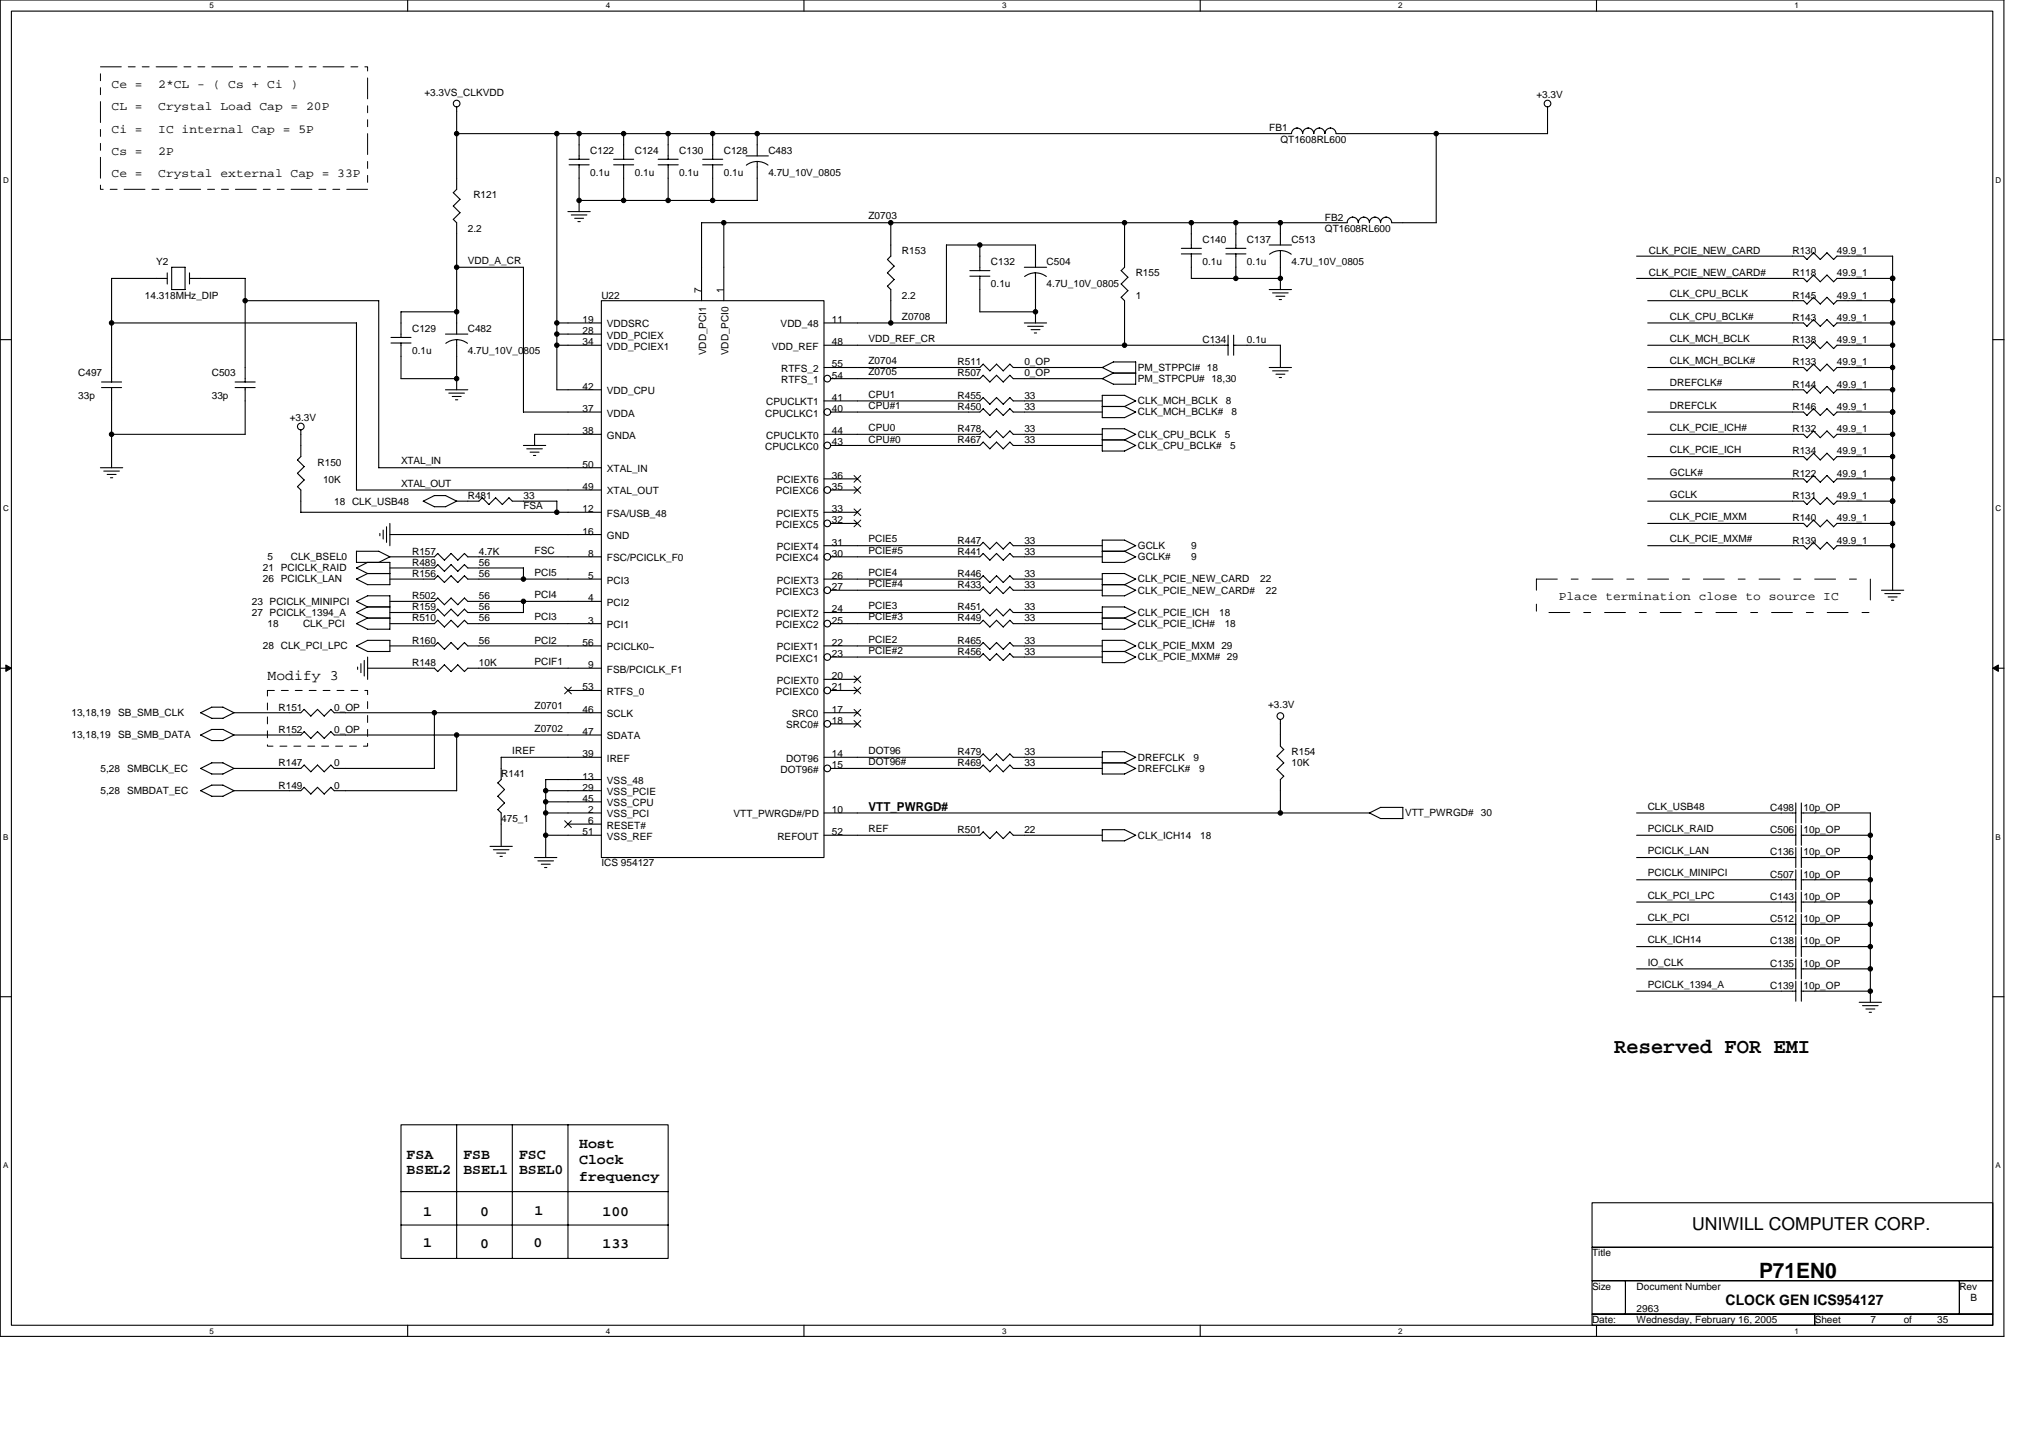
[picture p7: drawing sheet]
<svg xmlns="http://www.w3.org/2000/svg" width="297mm" height="210mm" viewBox="0 0 297 210" stroke-linecap="round" stroke-linejoin="round" font-family="sans-serif">
<path d="M0 0h292.6v195.1h-292.6zM1.7 1.6h289.3v191.8h-289.3z" fill="none" stroke="#000" stroke-width=".16"/>
<g fill="#fff">
<path d="M30.6 .2h.6v1.3h-.6z"/>
<path d="M30.6 193.6h.6v1.3h-.6z"/>
</g>
<path d="M59.5 0v1.6M59.5 193.4v1.7" fill="none" stroke="#000" stroke-width=".16"/>
<g fill="#fff">
<path d="M88.5 .2h.6v1.3h-.6z"/>
<path d="M88.5 193.6h.6v1.3h-.6z"/>
</g>
<path d="M117.4 0v1.6M117.4 193.4v1.7" fill="none" stroke="#000" stroke-width=".16"/>
<g fill="#fff">
<path d="M146.3 .2h.7v1.3h-.7z"/>
<path d="M146.3 193.6h.7v1.3h-.7z"/>
</g>
<path d="M175.3 0v1.6M175.3 193.4v1.7" fill="none" stroke="#000" stroke-width=".16"/>
<g fill="#fff">
<path d="M204.2 .2h.7v1.3h-.7z"/>
<path d="M204.2 193.6h.7v1.3h-.7z"/>
</g>
<path d="M233.1 0v1.6M233.1 193.4v1.7" fill="none" stroke="#000" stroke-width=".16"/>
<g fill="#fff">
<path d="M262.1 .2h.6v1.3h-.6z"/>
<path d="M262.1 193.6h.6v1.3h-.6z"/>
<path d="M.4 25.6h.9v1.3h-.9z"/>
<path d="M291.4 25.6h.9v1.3h-.9z"/>
<path d="M.4 73.6h.9v1.3h-.9z"/>
<path d="M291.4 73.6h.9v1.3h-.9z"/>
</g>
<path d="M0 49.6h1.7M291 49.6h1.6" fill="none" stroke="#000" stroke-width=".16"/>
<g fill="#fff">
<path d="M.4 121.5h.8v1.3h-.8z"/>
<path d="M291.4 121.5h.8v1.3h-.8z"/>
</g>
<path d="M0 97.5h1.7M291 97.5h1.6" fill="none" stroke="#000" stroke-width=".16"/>
<path d="M.9 97.1l.8 .4-.8 .5zM291 97.5l.8-.4v.9z" fill="#000" stroke="#000" stroke-width=".15"/>
<g fill="#fff">
<path d="M.4 169.5h.8v1.3h-.8z"/>
<path d="M291.4 169.5h.8v1.3h-.8z"/>
</g>
<g fill="none" stroke="#000" stroke-width=".16">
<path d="M66.7 15.6v12l-.5 .5 1 1-1 1 1 1M81.3 19.5v37.4M84.6 19.5v3.8M91.1 19.5v3.8M97.6 19.5v3.8M104.1 19.5v3.8M110.6 19.5v3.3M209.7 19.5v13h-6.5M226 15.6v3.9h-30.9a.82 .82 0 0 0-.8-.8 .81 .81 0 0 0-.8 .8 .82 .82 0 0 0-.8-.8 .81 .81 0 0 0-.8 .8 .82 .82 0 0 0-.9-.8 .81 .81 0 0 0-.8 .8 .82 .82 0 0 0-.8-.8 .81 .81 0 0 0-.8 .8h-121.9M24.4 39.8v1.7M27 39v3.3h-1.9v-3.3h1.9M27.7 39.8v1.7"/>
<path d="M66.7 39h9.7v21.2M67.2 31l-1 1 .5 .5v16.3M82.9 30.9h3.3M83.1 23.2h2.9M83.1 24.1h2.9M83.4 31.4h2.3M83.9 31.9h1.3M84.4 32.3h.3M84.6 24.1v6.8M84.6 29.3h26M89.6 23.2h2.9M89.6 24.1h2.9"/>
<path d="M91.1 24.1v5.2M96.1 23.2h2.9M96.1 24.1h2.9M97.6 24.1v5.2M102.6 23.2h2.9M102.6 24.1h2.9M104.1 24.1v5.2M105.7 32.5v11.4M108.9 22.8h3.3M110.6 23.6v5.7M112.2 24.1a2.6 2.6 0 0 0-1.7-.5h.1a2.59 2.59 0 0 0-1.6 .5M130.1 32.5v4.9l-.5 .5 1 .9-1 1 1 1"/>
<path d="M141.6 39.5h3M143.1 35.8v3.7M149.6 39h3.2M151.2 39.8a2.59 2.59 0 0 0-1.6 .6M151.2 39.8a2.59 2.59 0 0 1 1.6 .6M151.2 35.8v3.2M151.2 39.8v7.3M151.2 35.8h-13v11.3h-17.9M164.2 32.5v6.5M164.2 39l-.5 .5 1 1M172.5 36.3h2.9M172.5 37.1h2.9"/>
<path d="M174 32.5v3.8M174 37.1v3.5h13M179 36.3h2.9M179 37.1h2.9M180.5 32.5v3.8M180.5 37.1v3.5M185.4 35.8h3.2M187 32.5v3.3M187 36.6v5.7M188.6 37.1a2.6 2.6 0 0 0-1.7-.5h.1a2.59 2.59 0 0 0-1.6 .5M196.7 32.5a.81 .81 0 0 1 .8-.8 .81 .81 0 0 1 .9 .8 .81 .81 0 0 1 .8-.8 .81 .81 0 0 1 .8 .8 .81 .81 0 0 1 .8-.8 .81 .81 0 0 1 .8 .8 .81 .81 0 0 1 .8-.8 .81 .81 0 0 1 .8 .8M196.7 32.5h-94.2v11.4"/>
<path d="M239 37.4h24.4l.5 .5M263.9 37.9l1-1 .9 1M265.8 37.9l1-1 1 1M276.4 37.4v48.8M276.4 37.4h-8.1l-.5 .5M14.8 55.8h3M14.8 56.6h3M16.3 47.1h35.8v24.4h35.7M16.3 56.6v11.7M24.4 40.6h-8.1v15.2M27.7 40.6h8.1v15.2M34.3 55.8h3"/>
<path d="M34.3 56.6h3M35.8 43.9h19.5v24.4h32.5M35.8 56.6v6.8h-19.5M57.1 49.3h2.9M57.1 50.1h2.9M58.6 50.1v5.2h8.1M65.1 56.9h3.2M65.1 48.8h3.2M65.5 57.4h2.3M66 57.9h1.3M66.5 58.4h.4M66.7 49.6v7.3"/>
<path d="M66.7 45.5h-8.1v3.8M68.3 50.1a2.6 2.6 0 0 0-1.6-.5 2.59 2.59 0 0 0-1.6 .5M81.3 56.9h6.5M81.3 47.1h6.5M81.3 48.8h6.5M81.3 50.4h6.5M87.8 43.9h32.5v81.3h-32.5zM120.3 53.6h22.8l.5-.5 1 1M120.3 50.4h59.1M121.3 55.3h21.8l.5-.5 1 1M130.6 40.8l-1 1 .5 .5v4.8M141.6 40.3h3"/>
<path d="M143.1 40.3v5.2h8.1M143.6 58l1 1M143.6 58l-.5 .5h-22.8M145.5 58l-.9 1M147.5 58l.5 .5h13M147.5 58l-1 1-1-1M148 53.6h13M148 53.7l-.5-.6-1 1-1-1-.9 1M149.6 47.1h3.2M150.1 47.6h2.3M150.6 48.1h1.3M151 48.6h.4"/>
<path d="M161 59.3h3.2M161 53.6l1.6 .9M161 55.3l1.6 .8M161 57.7h3.2l1.7 .8-1.7 .8M161 57.7v3.3h3.2l1.7-.9M161 53.6l1.6-.8h3.3v3.3h-3.3M161 55.3h-13l-.5-.5-1 1-1-1-.9 1M162.6 54.5h3.3M162.6 54.5l-1.6 .8M164.2 59.3l1.7 .9M164.7 40.5l-1 .9 1 1-1 1 .5 .5v6.5M179.3 48.9v3"/>
<path d="M180.2 50.4h6.8v3.3M180.2 48.9v3M185.4 53.6h3.2M185.4 42.3h3.2M185.8 54.1h2.3M185.8 42.8h2.3M186.3 54.6h1.3M186.3 43.2h1.3M186.8 55.1h.3M186.8 43.7h.3M239 40.6h24.4l.5 .5 1-1 .9 1 1-1 1 1M240.6 56.9h22.8l.5 .5 1-1 .9 1 1-1 1 1"/>
<path d="M240.6 53.6h22.8l.5 .5 1-1 .9 1 1-1 1 1M240.6 47.1h22.8l.5 .5 1-1 .9 1 1-1 1 1M240.6 43.9h22.8l.5 .5 1-1 .9 1 1-1 1 1M240.6 50.4h22.8l.5 .5 1-1 .9 1 1-1 1 1M276.4 56.9h-8.1l-.5 .5M276.4 53.6h-8.1l-.5 .5M276.4 47.1h-8.1l-.5 .5M276.4 43.9h-8.1l-.5 .5M276.4 50.4h-8.1l-.5 .5M276.4 40.6h-8.1l-.5 .5M14.7 68.3h3.2M15.2 68.8h2.2"/>
<path d="M15.6 69.3h1.3M16.1 69.7h.4M43.9 62.8v3.8M43.9 66.6l-.5 .5 1 1M44.4 68.1l-1 1 1 1-1 .9 .5 .5v3.3h43.9M55.5 77.9v.3M56 77.4v1.3M56.4 76.9v2.3M56.9 76.4v3.3M56.9 78h30.9M63.4 72.3h1.7l1.6 .9h3.2l.5-.5 1 .9 1-.9M63.4 72.3l-1.6 .9 1.6 .8h1.7l1.6-.9"/>
<path d="M72.4 72.7l1 .9 .9-.9 .5 .5h6.5M76.4 65h3.3M76.4 60.1h11.4M76.9 65.5h2.3M77.4 66h1.3M77.9 66.5h.3M81.3 73.2v1.6M87.8 63.4h-9.7v1.6M120.3 63.4h22.8l.5-.5 1 1M120.3 79.7h22.8l.5-.5 1 .9M120.3 69.9h4.9M120.3 74.8h4.9"/>
<path d="M121.3 76.4h3.9M121.3 60.1h21.8l.5-.4 1 .9M121.3 71.5h3.9M143.6 64.5l1 1M143.6 64.5l-.5 .5h-21.8M145.5 64.5l1 1M145.5 64.5l-.9 1M147.5 64.5l.5 .5h13M147.5 64.5l-1 1M148 60.1h13M148 60.2l-.5-.5-1 .9-1-.9-.9 .9M161 64.2h3.2"/>
<path d="M161 62.6h3.2l1.7 .8-1.7 .8 1.7 .8-1.7 .8h-3.2zM161 78.8h3.2l1.7 .9-1.7 .8 1.7 .8-1.7 .8h-3.2zM161 63.4h-13l-.5-.5-1 1-1-1-.9 1M161 79.7h-13l-.5-.5-1 .9-1-.9-.9 .9M240.6 66.6h22.8l.5 .5 1-.9 .9 .9 1-.9 1 .9M240.6 63.4h22.8l.5 .5 1-1 .9 1 1-1 1 1M240.6 79.7h22.8l.5 .4 1-.9 .9 .9 1-.9 1 .9M240.6 76.4h22.8l.5 .5 1-1 .9 1 1-1 1 1M240.6 69.9h22.8l.5 .5 1-1 .9 1 1-1 1 1M240.6 60.1h22.8l.5 .5 1-.9 .9 .9 1-.9 1 .9M240.6 73.2h22.8l.5 .4 1-.9 .9 .9 1-.9 1 .9M268.3 66.6h8.1"/>
<path d="M268.3 63.4h8.1M268.3 69.9h8.1M268.3 73.2h8.1M268.3 66.6l-.5 .5M268.3 63.4l-.5 .5M268.3 69.9l-.5 .5M268.3 73.1l-.5 .5M276.4 79.7h-8.1l-.5 .4M276.4 76.4h-8.1l-.5 .5M276.4 60.1h-8.1l-.5 .5M52.2 97.4v.3M52.7 96.9v1.3"/>
<path d="M53.2 96.4v2.3M53.7 95.9v3.3M53.7 97.5h9.7M53.7 87h3.2M53.7 93.5h3.2M53.7 93.5l-1.6 .8 1.6 .8h3.2v-1.6M53.7 87l-1.6 .8 1.6 .8h3.2M53.7 88.6l-1.6 .8 1.6 .8h3.2M53.7 82.1l-1.6 .8 1.6 .8h3.2M56.9 82.1v3.3l-3.2-.1-1.6-.8 1.6-.8M56.9 87v4.9l-3.2-.1-1.6-.8 1.6-.8M56.9 81.3l-1.6-.8h-3.2v1.6h4.8"/>
<path d="M63.9 88.9l-.5 .5h-6.5M64.9 97l1 1 .9-1 1 1 .5-.5h19.5M64.9 97l-1 1-.5-.5M65.9 82.4l1 1 .9-1 .5 .5h8.1v1.6M65.9 84l1 1 .9-1 .5 .5M65.9 80.8l1 1 .9-1 .5 .5h19.5M65.9 93.8l1 1 .9-1 .5 .5M65.9 87.3l1 1 .9-1 .5 .5M65.9 90.5l1 1 .9-1 .5 .5M65.9 90.5l-1 1-1-1-.5 .5h-6.5M65.9 84l-1 1-1-1-.5 .5h-6.5M65.9 93.8l-1 1-1-1-.5 .5h-6.5"/>
<path d="M65.9 88.9l-1 1-1-1M65.9 82.4l-1 1-1-1-.5 .5h-6.5M65.9 87.3l-1 1-1-1-.5 .5h-6.5M65.9 80.8l-1 1-1-1-.5 .5h-6.5l-1.6 .8M67.8 88.9l-.9 1-1-1M68.3 91h19.5M68.3 84.5h19.5M68.3 94.3h19.5M68.3 87.8h19.5M76.4 87.8v1.6h-8.1l-.5-.5M120.3 84.5h22.8l.5-.5 1 1M120.3 94.3h22.8l.5-.5 1 1"/>
<path d="M120.3 99.2h4.9M121.3 86.2h21.8l.5-.5 1 1M121.3 91h21.8l.5-.5 1 1M121.3 81.3h21.8l.5-.5 1 1M143.6 95.4l1 1M143.6 88.9l1 1M143.6 95.4l-.5 .5h-21.8M143.6 88.9l-.5 .5h-22.8M145.5 95.4l1 1M145.5 95.4l-.9 1M145.5 88.9l-.9 1M147.5 95.4l.5 .5h13"/>
<path d="M147.5 88.9l.5 .5h13M147.5 95.4l-1 1M147.5 88.9l-1 1-1-1M148 91h13M148 84.5h13M148 94.3h13M148 91l-.5-.5-1 1-1-1-.9 1M148 84.5l-.5-.5-1 1-1-1-.9 1M148 94.3l-.5-.5-1 1-1-1-.9 1M161 90.2h3.2M161 80.5h3.2M161 95.1h3.2"/>
<path d="M161 85.3h3.2M161 88.6h3.2l1.7 .8-1.7 .8M161 88.6v3.2h3.2l1.7-.8M161 86.2h-13l-.5-.5-1 .9-1-.9-.9 .9M161 81.3h-13l-.5-.5-1 1-1-1-.9 1M164.2 90.2l1.7 .8M165.9 94.3l-1.7 .8M165.9 84.5l-1.7 .9M165.9 84.5l-1.7-.8h-3.2v3.3h3.2l1.7-.8-1.7-.9M165.9 94.3l-1.7-.8h-3.2v3.2h3.2l1.7-.8-1.7-.8M274.8 86.2h3.2M275.2 86.6h2.3"/>
<path d="M275.7 87.1h1.3M276.2 87.6h.4M29.3 112.2l1.6 .8h1.7M29.3 115.4l1.6 .8h1.7M29.3 112.2l1.6-.8h1.7l1.6 .8M29.3 115.4l1.6-.8h1.7l1.6 .8M32.5 103.2l1.7 .8h9.7l.5-.5 1 1 1-1 1 1 .9-1M32.5 106.5l1.7 .8M32.6 103.2h-1.7l-1.6 .8M32.6 106.5h-1.7l-1.6 .8M34.2 112.2l-1.7 .8M34.2 104l-1.6 .9h-1.7l-1.6-.9"/>
<path d="M34.2 107.3l-1.6 .8h-1.7l-1.6-.8M48.3 106.8l.5 .5h39M48.3 103.5l.5 .5h39M48.3 114.9l.5 .5M48.3 106.8l-.9 1-1-1-1 1-1-1-.5 .5h-9.7M48.3 114.9l-.9 1-1-1-1 1-1-1-.5 .5h-9.7l-1.7 .8M48.3 111.7l-.9 1-1-1-1 1-1-1-.5 .5h-9.7M48.8 115.4h17.9M63.4 104v8.2h-14.6l-.5-.5M66.7 107.3v8.1M72.7 116.2l1 1-1 1 .5 .5v4.9M79.7 118.7h8.1"/>
<path d="M79.7 115.4h8.1M79.7 117h8.1M82.9 100.8h4.9M87.8 110.5h-14.6v3.3l-.5 .5 1 .9-1 1M87.8 113.8h-8.1v11.4M120.3 118.7h79.7M120.3 110.5h22.8l.5-.5 1 1M120.3 104h4.9M121.3 100.8h3.9M121.3 105.7h3.9M121.3 112.2h21.8l.5-.5 1 1M161 111.4h3.2"/>
<path d="M161 109.7h3.2l1.7 .8-1.7 .9 1.7 .8-1.7 .8h-3.2zM161 110.5h-13l-.5-.4-1 .9-1-.9-.9 .9M161 112.2h-13l-.5-.5-1 1-1-1-.9 1M187 105v3.9l.5 .5-1 1 1 1-1 .9 1 1M187 113.8v4.9M187.5 113.3l-.5 .5M200 118.7l1.6-.9 3.3 .1v1.6h-3.3zM239 118.7h23.3M262.2 117.2v2.9M263.1 118.7h10M263.1 117.2v2.9M273.1 118.7v27.6"/>
<path d="M71.6 123.5h3.2M72 124h2.3M72.5 124.5h1.3M73 125h.4M78.1 125.2h3.2M78.6 125.7h2.2M79 126.1h1.3M79.5 126.6h.4M79.7 121.9h8.1M82.9 120.3h4.9M120.3 121.9h22.8l.5-.5 1 1M148 121.9h13"/>
<path d="M148 121.9l-.5-.5-1 1-1-1-.9 1M165.9 121.9l-1.7 .8h-3.2v-1.6h3.2l1.7 .8M239 125.2h23.3M239 131.7h23.3M239 121.9h23.3M239 128.4h23.3M239 138.2h23.3M239 134.9h23.3M262.2 120.5v2.9M262.2 123.7v2.9M262.2 127v2.9M262.2 130.2v2.9"/>
<path d="M262.2 133.5v2.9M262.2 136.7v2.9M262.2 140v2.9M263.1 125.2h10M263.1 131.7h10M263.1 121.9h10M263.1 128.4h10M263.1 138.2h10M263.1 134.9h10M263.1 120.5v2.9M263.1 123.7v2.9M263.1 127v2.9"/>
<path d="M263.1 130.2v2.9M263.1 133.5v2.9M263.1 136.7v2.9M263.1 140v2.9M0 145.5h1.7M239 141.4h23.3M239 144.7h23.3M262.2 143.2v2.9M263.1 141.4h10M263.1 144.7h10M263.1 143.2v2.9M271.5 146.3h3.3"/>
<path d="M272 146.8h2.3M272.5 147.3h1.3M273 147.8h.3M291 145.5h1.6M58.6 164.2h39v19.5h-39zM58.6 173.9h39M58.6 178.8h39M66.7 164.2v19.5M74.8 164.2v19.5M82.9 164.2v19.5M232.5 175.6h58.5v6.5h-58.5zM232.5 182.1h58.5v4.8h-58.5z"/>
<path d="M232.5 186.9h4.9v4.9h-4.9zM232.5 191.8h32.5v1.6h-32.5zM237.4 186.9h48.7v4.9h-48.7zM265 191.8h26v1.6h-26zM286.1 186.9h4.9v4.9h-4.9z"/>
<circle cx="66.7" cy="15.1" r=".49"/>
<circle cx="226" cy="15.1" r=".49"/>
<circle cx="120.8" cy="55.3" r=".49"/>
<circle cx="43.9" cy="62.3" r=".49"/>
<circle cx="120.8" cy="71.5" r=".49"/>
<circle cx="120.8" cy="65" r=".49"/>
<circle cx="120.8" cy="76.4" r=".49"/>
<circle cx="120.8" cy="60.1" r=".49"/>
<circle cx="120.8" cy="91" r=".49"/>
<circle cx="120.8" cy="86.2" r=".49"/>
<circle cx="120.8" cy="95.9" r=".49"/>
<circle cx="120.8" cy="81.3" r=".49"/>
<circle cx="120.8" cy="105.7" r=".49"/>
<circle cx="120.8" cy="100.8" r=".49"/>
<circle cx="120.8" cy="112.2" r=".49"/>
<circle cx="187" cy="104.5" r=".49"/>
</g>
<path d="M224.4 84.5h48.7v4.9h-48.7v-4.9" fill="none" stroke="#000" stroke-width=".15" stroke-dasharray="3 2 1 2"/>
<path d="M14.7 9.8h39v17.8h-39v-17.8" fill="none" stroke="#000" stroke-width=".15" stroke-dasharray="3 1 1 1 1 1"/>
<path d="M39.1 100.8h14.6v8.1h-14.6v-8.1" fill="none" stroke="#000" stroke-width=".15" stroke-dasharray="1 1 1 1 1 1 1 1"/>
<g fill="none" stroke="#000" stroke-width=".15">
<path d="M124.7 74.3l1 1M124.7 75.9l1 1M124.7 69.4l1 1M124.7 71l1 1M125.7 74.3l-1 1M125.7 75.9l-1 1M125.7 69.4l-1 1M125.7 71l-1 1M124.7 98.7l1 1M125.7 98.7l-1 1M82.5 100.3l.9 1M82.5 119.8l.9 1"/>
<path d="M83.4 100.3l-1 1M83.4 119.8l-1 1M124.7 100.3l1 1M124.7 105.2l1 1M124.7 103.5l1 1M125.7 100.3l-1 1M125.7 105.2l-1 1M125.7 103.5l-1 1"/>
</g>
<g fill="#000" stroke="#000" stroke-width=".16">
<circle cx="66.7" cy="19.5" r=".32"/>
<circle cx="81.3" cy="19.5" r=".32"/>
<circle cx="84.6" cy="19.5" r=".32"/>
<circle cx="91.1" cy="19.5" r=".32"/>
<circle cx="97.6" cy="19.5" r=".32"/>
<circle cx="104.1" cy="19.5" r=".32"/>
<circle cx="110.6" cy="19.5" r=".32"/>
<circle cx="209.7" cy="19.5" r=".32"/>
<circle cx="66.7" cy="39" r=".32"/>
<circle cx="84.6" cy="29.3" r=".32"/>
<circle cx="91.1" cy="29.3" r=".32"/>
<circle cx="97.6" cy="29.3" r=".32"/>
<circle cx="104.1" cy="29.3" r=".32"/>
<circle cx="105.7" cy="32.5" r=".32"/>
<circle cx="130.1" cy="32.5" r=".32"/>
<circle cx="143.1" cy="35.8" r=".32"/>
<circle cx="164.2" cy="32.5" r=".32"/>
<circle cx="174" cy="32.5" r=".32"/>
<circle cx="180.5" cy="32.5" r=".32"/>
<circle cx="187" cy="32.5" r=".32"/>
<circle cx="16.3" cy="47.1" r=".32"/>
<circle cx="35.8" cy="43.9" r=".32"/>
<circle cx="66.7" cy="55.3" r=".32"/>
<circle cx="66.7" cy="45.5" r=".32"/>
<circle cx="81.3" cy="50.4" r=".32"/>
<circle cx="81.3" cy="48.8" r=".32"/>
<circle cx="81.3" cy="47.1" r=".32"/>
<circle cx="130.1" cy="47.1" r=".32"/>
<circle cx="151.2" cy="45.5" r=".32"/>
<circle cx="164.2" cy="50.4" r=".32"/>
<circle cx="180.5" cy="40.6" r=".32"/>
<circle cx="187" cy="40.6" r=".32"/>
<circle cx="276.4" cy="53.6" r=".32"/>
<circle cx="276.4" cy="50.4" r=".32"/>
<circle cx="276.4" cy="43.9" r=".32"/>
<circle cx="276.4" cy="40.6" r=".32"/>
<circle cx="276.4" cy="56.9" r=".32"/>
<circle cx="276.4" cy="47.1" r=".32"/>
<circle cx="16.3" cy="63.4" r=".32"/>
<circle cx="81.3" cy="74.8" r=".32"/>
<circle cx="276.4" cy="69.9" r=".32"/>
<circle cx="276.4" cy="79.7" r=".32"/>
<circle cx="276.4" cy="66.6" r=".32"/>
<circle cx="276.4" cy="76.4" r=".32"/>
<circle cx="276.4" cy="73.1" r=".32"/>
<circle cx="276.4" cy="63.4" r=".32"/>
<circle cx="276.4" cy="60.1" r=".32"/>
<circle cx="76.4" cy="84.5" r=".32"/>
<circle cx="76.4" cy="87.8" r=".32"/>
<circle cx="63.4" cy="104" r=".32"/>
<circle cx="66.7" cy="107.3" r=".32"/>
<circle cx="79.7" cy="115.4" r=".32"/>
<circle cx="79.7" cy="118.7" r=".32"/>
<circle cx="79.7" cy="117" r=".32"/>
<circle cx="187" cy="118.7" r=".32"/>
<circle cx="79.7" cy="121.9" r=".32"/>
<circle cx="273.1" cy="134.9" r=".32"/>
<circle cx="273.1" cy="131.7" r=".32"/>
<circle cx="273.1" cy="128.4" r=".32"/>
<circle cx="273.1" cy="121.9" r=".32"/>
<circle cx="273.1" cy="138.2" r=".32"/>
<circle cx="273.1" cy="125.2" r=".32"/>
<circle cx="273.1" cy="141.4" r=".32"/>
<circle cx="273.1" cy="144.7" r=".32"/>
</g>
<g font-size="3.1">
<text x="235.8" y="153.8">Reserved FOR EMI</text>
<text x="256.9" y="186.5">P71EN0</text>
</g>
<text font-size="2.6" x="247.1" y="179.5">UNIWILL COMPUTER CORP.</text>
<g font-size="2.1">
<text x="39.1" y="99.3">Modify 3</text>
<text x="84.6" y="167.6">Host</text>
<text x="59.4" y="169.2">FSA</text>
<text x="59.4" y="171.4">BSEL2</text>
<text x="67.7" y="169.2">FSB</text>
<text x="67.7" y="171.4">BSEL1</text>
<text x="75.8" y="169.2">FSC</text>
<text x="75.8" y="171.4">BSEL0</text>
<text x="84.6" y="170">Clock</text>
<text x="84.6" y="172.3">frequency</text>
<text x="61.8" y="177.5">1</text>
<text x="70.1" y="177.5">0</text>
<text x="78.1" y="177.3">1</text>
<text x="88" y="177.5">100</text>
<text x="61.8" y="182">1</text>
<text x="70.1" y="182.2">0</text>
<text x="77.9" y="182">0</text>
<text x="88" y="182.2">133</text>
<text x="252" y="190.5">CLOCK GEN ICS954127</text>
</g>
<g font-size="1.8">
<text x="16.3" y="16.1">CL =</text>
<text x="16.3" y="12.9">Ce =</text>
<text x="23.1" y="16.1">Crystal Load Cap = 20P</text>
<text x="23.1" y="12.9">2*CL - ( Cs + Ci )</text>
<text x="16.3" y="22.6">Cs =</text>
<text x="16.3" y="19.4">Ci =</text>
<text x="23.1" y="22.6">2P</text>
<text x="23.1" y="19.4">IC internal Cap = 5P</text>
<text x="16.3" y="25.9">Ce =</text>
<text x="23.1" y="25.9">Crystal external Cap = 33P</text>
<text x="227.6" y="87.6">Place termination close to source IC</text>
<text x="126.8" y="118.3">VTT_PWRGD#</text>
</g>
<g font-size="1.5">
<text x="62" y="14">+3.3VS_CLKVDD</text>
<text x="224.4" y="14.3">+3.3V</text>
<text x="86.2" y="22.4">C122</text>
<text x="92.7" y="22.4">C124</text>
<text x="99.2" y="22.4">C130</text>
<text x="105.7" y="22.4">C128</text>
<text x="112.2" y="22.4">C483</text>
<text x="185.4" y="19.2">FB1</text>
<text x="187" y="20.8">QT1608RL600</text>
<text x="69.1" y="28.9">R121</text>
<text x="86.2" y="25.7">0.1u</text>
<text x="92.7" y="25.7">0.1u</text>
<text x="99.2" y="25.7">0.1u</text>
<text x="105.7" y="25.7">0.1u</text>
<text x="112.2" y="25.7">4.7U_10V_0805</text>
<text x="68.3" y="33.8">2.2</text>
<text x="126.8" y="32">Z0703</text>
<text x="175.6" y="35.4">C140</text>
<text x="182.1" y="35.4">C137</text>
<text x="188.6" y="35.4">C513</text>
<text x="193.5" y="32.2">FB2</text>
<text x="193.5" y="33.8">QT1608RL600</text>
<text x="22.8" y="38.7">Y2</text>
<text x="68.3" y="38.5">VDD_A_CR</text>
<text x="131.7" y="37.1">R153</text>
<text x="144.7" y="38.7">C132</text>
<text x="144.7" y="41.9">0.1u</text>
<text x="152.8" y="38.7">C504</text>
<text x="152.8" y="41.9">4.7U_10V_0805</text>
<text x="165.9" y="40.3">R155</text>
<text x="175.6" y="38.7">0.1u</text>
<text x="182.1" y="38.7">0.1u</text>
<text x="188.6" y="38.7">4.7U_10V_0805</text>
<text x="240.8" y="37.1">CLK_PCIE_NEW_CARD</text>
<text x="240.8" y="40.3">CLK_PCIE_NEW_CARD#</text>
<text x="261.8" y="37.1">R130</text>
<text x="261.8" y="40.3">R118</text>
<text x="268.3" y="37.1">49.9_1</text>
<text x="268.3" y="40.3">49.9_1</text>
<text x="21.2" y="43.6">14.318MHz_DIP</text>
<text x="85.1" y="47.1">19</text>
<text x="87.8" y="43.6">U22</text>
<text x="88.6" y="47.8">VDDSRC</text>
<text x="102.4" y="42.8" transform="rotate(-90 102.4 42.8)">7</text>
<text x="105.7" y="42.8" transform="rotate(-90 105.7 42.8)">1</text>
<text x="114" y="47.8">VDD_48</text>
<text x="121.5" y="47.1">11</text>
<text x="131.7" y="43.6">2.2</text>
<text x="131.7" y="46.7">Z0708</text>
<text x="165.9" y="43.6">1</text>
<text x="243.9" y="46.7">CLK_CPU_BCLK#</text>
<text x="243.9" y="43.4">CLK_CPU_BCLK</text>
<text x="261.8" y="43.6">R145</text>
<text x="261.8" y="46.8">R143</text>
<text x="268.3" y="43.6">49.9_1</text>
<text x="268.3" y="46.8">49.9_1</text>
<text x="60.2" y="48.5">C129</text>
<text x="60.2" y="51.7">0.1u</text>
<text x="68.3" y="48.5">C482</text>
<text x="68.3" y="51.7">4.7U_10V_0805</text>
<text x="85.1" y="48.8">28</text>
<text x="85.1" y="50.4">34</text>
<text x="88.6" y="49.4">VDD_PCIEX</text>
<text x="88.6" y="51">VDD_PCIEX1</text>
<text x="103.1" y="51.9" transform="rotate(-90 103.1 51.9)">VDD_PCI1</text>
<text x="106.4" y="51.9" transform="rotate(-90 106.4 51.9)">VDD_PCI0</text>
<text x="112.7" y="51">VDD_REF</text>
<text x="121.5" y="50.4">48</text>
<text x="121.5" y="53.6">55</text>
<text x="126.8" y="53.2">Z0704</text>
<text x="126.8" y="49.9">VDD_REF_CR</text>
<text x="139.8" y="53.3">R511</text>
<text x="149.6" y="53.3">0_OP</text>
<text x="175.6" y="50.1">C134</text>
<text x="182.1" y="50.1">0.1u</text>
<text x="243.9" y="53.2">CLK_MCH_BCLK#</text>
<text x="243.9" y="49.9">CLK_MCH_BCLK</text>
<text x="261.8" y="53.3">R133</text>
<text x="261.8" y="50.1">R138</text>
<text x="268.3" y="53.3">49.9_1</text>
<text x="268.3" y="50.1">49.9_1</text>
<text x="11.4" y="55">C497</text>
<text x="11.4" y="58.2">33p</text>
<text x="30.9" y="55">C503</text>
<text x="30.9" y="58.2">33p</text>
<text x="85.1" y="56.9">42</text>
<text x="88.6" y="57.5">VDD_CPU</text>
<text x="111.9" y="59.2">CPUCLKT1</text>
<text x="114.1" y="54.3">RTFS_2</text>
<text x="114.1" y="55.9">RTFS_1</text>
<text x="121.5" y="58.5">41</text>
<text x="121.5" y="55.3">54</text>
<text x="126.8" y="54.8">Z0705</text>
<text x="126.8" y="59.7">CPU#1</text>
<text x="126.8" y="58">CPU1</text>
<text x="139.8" y="59.8">R450</text>
<text x="139.8" y="55">R507</text>
<text x="139.8" y="58.2">R455</text>
<text x="149.6" y="59.8">33</text>
<text x="149.6" y="55">0_OP</text>
<text x="149.6" y="58.2">33</text>
<text x="166.2" y="59">CLK_MCH_BCLK</text>
<text x="166.2" y="54.1">PM_STPPCI# 18</text>
<text x="166.2" y="55.8">PM_STPCPU# 18,30</text>
<text x="179" y="59">8</text>
<text x="243.9" y="56.4">DREFCLK#</text>
<text x="243.9" y="59.7">DREFCLK</text>
<text x="261.8" y="56.6">R144</text>
<text x="261.8" y="59.8">R146</text>
<text x="268.3" y="56.6">49.9_1</text>
<text x="268.3" y="59.8">49.9_1</text>
<text x="42.3" y="61.5">+3.3V</text>
<text x="85.1" y="60.1">37</text>
<text x="85.1" y="63.4">38</text>
<text x="88.6" y="60.8">VDDA</text>
<text x="88.6" y="64.1">GNDA</text>
<text x="111.7" y="65.7">CPUCLKC0</text>
<text x="111.7" y="60.8">CPUCLKC1</text>
<text x="111.9" y="64.1">CPUCLKT0</text>
<text x="121.5" y="60.1">40</text>
<text x="121.5" y="63.4">44</text>
<text x="121.5" y="65">43</text>
<text x="126.8" y="64.7">CPU#0</text>
<text x="126.8" y="62.9">CPU0</text>
<text x="139.8" y="63.1">R478</text>
<text x="139.8" y="64.7">R467</text>
<text x="149.6" y="63.1">33</text>
<text x="149.6" y="64.7">33</text>
<text x="166.2" y="60.6">CLK_MCH_BCLK#</text>
<text x="166.2" y="63.9">CLK_CPU_BCLK</text>
<text x="166.2" y="65.5">CLK_CPU_BCLK#</text>
<text x="178.9" y="63.9">5</text>
<text x="179.7" y="65.5">5</text>
<text x="179.8" y="60.6">8</text>
<text x="243.9" y="62.9">CLK_PCIE_ICH#</text>
<text x="261.8" y="63.1">R132</text>
<text x="268.3" y="63.1">49.9_1</text>
<text x="46.4" y="68">R150</text>
<text x="47.2" y="70.6">10K</text>
<text x="58.6" y="71">XTAL_OUT</text>
<text x="58.6" y="67.8">XTAL_IN</text>
<text x="85.1" y="68.3">50</text>
<text x="85.1" y="71.5">49</text>
<text x="88.6" y="68.9">XTAL_IN</text>
<text x="113.4" y="70.6">PCIEXT6</text>
<text x="121.5" y="69.9">36</text>
<text x="121.5" y="71.5">35</text>
<text x="243.9" y="66.2">CLK_PCIE_ICH</text>
<text x="243.9" y="69.4">GCLK#</text>
<text x="261.8" y="66.3">R134</text>
<text x="261.8" y="69.6">R122</text>
<text x="268.3" y="66.3">49.9_1</text>
<text x="268.3" y="69.6">49.9_1</text>
<text x="48.8" y="73.6">18 CLK_USB48</text>
<text x="68.3" y="72.8">R481</text>
<text x="76.4" y="72.8">33</text>
<text x="76.4" y="74.3">FSA</text>
<text x="85.1" y="74.8">12</text>
<text x="88.6" y="75.4">FSA/USB_48</text>
<text x="88.6" y="72.2">XTAL_OUT</text>
<text x="113.3" y="72.2">PCIEXC6</text>
<text x="113.3" y="77.1">PCIEXC5</text>
<text x="113.4" y="75.4">PCIEXT5</text>
<text x="121.5" y="74.8">33</text>
<text x="121.5" y="76.4">32</text>
<text x="243.9" y="75.9">CLK_PCIE_MXM</text>
<text x="243.9" y="72.7">GCLK</text>
<text x="261.8" y="76.1">R140</text>
<text x="261.8" y="72.8">R131</text>
<text x="268.3" y="76.1">49.9_1</text>
<text x="268.3" y="72.8">49.9_1</text>
<text x="38.4" y="83.4">21 PCICLK_RAID</text>
<text x="39.1" y="81.8">5</text>
<text x="42.5" y="81.8">CLK_BSEL0</text>
<text x="60.2" y="82.6">R489</text>
<text x="60.2" y="81">R157</text>
<text x="69.9" y="82.6">56</text>
<text x="69.9" y="81">4.7K</text>
<text x="78.1" y="80.8">FSC</text>
<text x="85.1" y="78">16</text>
<text x="85.9" y="81.3">8</text>
<text x="88.6" y="81.9">FSC/PCICLK_F0</text>
<text x="88.6" y="78.7">GND</text>
<text x="113.3" y="81.9">PCIEXC4</text>
<text x="113.4" y="80.3">PCIEXT4</text>
<text x="121.5" y="81.3">30</text>
<text x="121.5" y="79.6">31</text>
<text x="126.8" y="79.2">PCIE5</text>
<text x="126.8" y="80.8">PCIE#5</text>
<text x="139.8" y="79.3">R447</text>
<text x="139.8" y="81">R441</text>
<text x="149.6" y="79.3">33</text>
<text x="149.6" y="81">33</text>
<text x="166.2" y="81.8">GCLK#</text>
<text x="166.2" y="80.1">GCLK</text>
<text x="174" y="81.8">9</text>
<text x="174" y="80.1">9</text>
<text x="243.9" y="79.2">CLK_PCIE_MXM#</text>
<text x="261.8" y="79.3">R139</text>
<text x="268.3" y="79.3">49.9_1</text>
<text x="36.8" y="88.3">23 PCICLK_MINIPCI</text>
<text x="36.8" y="89.9">27 PCICLK_1394_A</text>
<text x="38.4" y="85">26 PCICLK_LAN</text>
<text x="60.2" y="89.1">R159</text>
<text x="60.2" y="84.2">R156</text>
<text x="60.2" y="87.5">R502</text>
<text x="69.9" y="89.1">56</text>
<text x="69.9" y="84.2">56</text>
<text x="69.9" y="87.5">56</text>
<text x="78.1" y="84">PCI5</text>
<text x="78.1" y="87.3">PCI4</text>
<text x="85.9" y="84.5">5</text>
<text x="85.9" y="87.8">4</text>
<text x="88.6" y="85.2">PCI3</text>
<text x="88.6" y="88.4">PCI2</text>
<text x="113.3" y="86.8">PCIEXC3</text>
<text x="113.4" y="85.2">PCIEXT3</text>
<text x="121.5" y="84.5">26</text>
<text x="121.5" y="86.2">27</text>
<text x="121.5" y="89.4">24</text>
<text x="126.8" y="84">PCIE4</text>
<text x="126.8" y="85.7">PCIE#4</text>
<text x="126.8" y="88.9">PCIE3</text>
<text x="139.8" y="85.8">R433</text>
<text x="139.8" y="84.2">R446</text>
<text x="139.8" y="89.1">R451</text>
<text x="149.6" y="85.8">33</text>
<text x="149.6" y="84.2">33</text>
<text x="149.6" y="89.1">33</text>
<text x="166.2" y="89.9">CLK_PCIE_ICH</text>
<text x="166.2" y="85">CLK_PCIE_NEW_CARD</text>
<text x="166.2" y="86.7">CLK_PCIE_NEW_CARD#</text>
<text x="178" y="89.9">18</text>
<text x="184.1" y="85">22</text>
<text x="184.9" y="86.7">22</text>
<text x="38.4" y="94.8">28 CLK_PCI_LPC</text>
<text x="39.1" y="91.5">18</text>
<text x="44.3" y="91.5">CLK_PCI</text>
<text x="60.2" y="94">R160</text>
<text x="60.2" y="90.7">R510</text>
<text x="69.9" y="94">56</text>
<text x="69.9" y="90.7">56</text>
<text x="78.1" y="90.6">PCI3</text>
<text x="78.1" y="94">PCI2</text>
<text x="85.1" y="94.3">56</text>
<text x="85.9" y="91">3</text>
<text x="88.6" y="91.7">PCI1</text>
<text x="88.6" y="94.9">PCICLK0~</text>
<text x="113.3" y="91.7">PCIEXC2</text>
<text x="113.4" y="94.9">PCIEXT1</text>
<text x="113.4" y="90.1">PCIEXT2</text>
<text x="121.5" y="95.9">23</text>
<text x="121.5" y="94.3">22</text>
<text x="121.5" y="91">25</text>
<text x="126.8" y="95.4">PCIE#2</text>
<text x="126.8" y="93.8">PCIE2</text>
<text x="126.8" y="90.6">PCIE#3</text>
<text x="139.8" y="90.7">R449</text>
<text x="139.8" y="95.6">R456</text>
<text x="139.8" y="94">R465</text>
<text x="149.6" y="90.7">33</text>
<text x="149.6" y="95.6">33</text>
<text x="149.6" y="94">33</text>
<text x="166.2" y="91.5">CLK_PCIE_ICH#</text>
<text x="166.2" y="94.8">CLK_PCIE_MXM 29</text>
<text x="178.9" y="91.5">18</text>
<text x="60.2" y="97.2">R148</text>
<text x="69.9" y="97.2">10K</text>
<text x="78.1" y="97.1">PCIF1</text>
<text x="85.1" y="100.8">53</text>
<text x="85.9" y="97.5">9</text>
<text x="88.6" y="98.2">FSB/PCICLK_F1</text>
<text x="88.6" y="101.4">RTFS_0</text>
<text x="113.3" y="101.4">PCIEXC0</text>
<text x="113.3" y="96.6">PCIEXC1</text>
<text x="113.4" y="99.8">PCIEXT0</text>
<text x="121.5" y="100.8">21</text>
<text x="121.5" y="99.2">20</text>
<text x="166.2" y="96.4">CLK_PCIE_MXM# 29</text>
<text x="10.4" y="104.5">13,18,19</text>
<text x="10.4" y="107.8">13,18,19</text>
<text x="17.3" y="104.5">SB_SMB_CLK</text>
<text x="17.3" y="107.8">SB_SMB_DATA</text>
<text x="40.7" y="107">R152</text>
<text x="40.7" y="103.7">R151</text>
<text x="48.8" y="107">0_OP</text>
<text x="48.8" y="103.7">0_OP</text>
<text x="78.1" y="103.6">Z0701</text>
<text x="78.1" y="106.8">Z0702</text>
<text x="85.1" y="107.3">47</text>
<text x="85.1" y="104">46</text>
<text x="88.6" y="107.9">SDATA</text>
<text x="88.6" y="104.7">SCLK</text>
<text x="114.8" y="106.3">SRC0#</text>
<text x="115.6" y="104.7">SRC0</text>
<text x="121.5" y="105.7">18</text>
<text x="121.5" y="104">17</text>
<text x="185.2" y="103.4">+3.3V</text>
<text x="14.7" y="112.7">5,28</text>
<text x="18.6" y="112.7">SMBCLK_EC</text>
<text x="40.7" y="111.8">R147</text>
<text x="48.8" y="111.8">0</text>
<text x="73.2" y="113.5">R141</text>
<text x="74.8" y="110.1">IREF</text>
<text x="85.1" y="110.5">39</text>
<text x="85.1" y="113.8">13</text>
<text x="88.6" y="111.2">IREF</text>
<text x="114" y="112.8">DOT96#</text>
<text x="114.8" y="111.2">DOT96</text>
<text x="121.5" y="110.5">14</text>
<text x="121.5" y="112.2">15</text>
<text x="126.8" y="111.7">DOT96#</text>
<text x="126.8" y="110.1">DOT96</text>
<text x="139.8" y="111.8">R469</text>
<text x="139.8" y="110.2">R479</text>
<text x="149.6" y="111.8">33</text>
<text x="149.6" y="110.2">33</text>
<text x="166.2" y="111">DREFCLK</text>
<text x="166.2" y="112.7">DREFCLK#</text>
<text x="174.3" y="111">9</text>
<text x="175.1" y="112.7">9</text>
<text x="188.6" y="110.2">R154</text>
<text x="188.6" y="111.8">10K</text>
<text x="14.7" y="115.9">5,28</text>
<text x="18.6" y="115.9">SMBDAT_EC</text>
<text x="40.7" y="115.1">R149</text>
<text x="48.8" y="115.1">0</text>
<text x="73.2" y="120">475_1</text>
<text x="85.1" y="115.4">29</text>
<text x="85.1" y="117">45</text>
<text x="85.9" y="118.7">2</text>
<text x="88.6" y="114.4">VSS_48</text>
<text x="88.6" y="116.1">VSS_PCIE</text>
<text x="88.6" y="117.7">VSS_CPU</text>
<text x="88.6" y="119.3">VSS_PCI</text>
<text x="107.1" y="119.3">VTT_PWRGD#/PD</text>
<text x="121.5" y="118.7">10</text>
<text x="205.2" y="119.2">VTT_PWRGD#</text>
<text x="216.2" y="119.2">30</text>
<text x="240.6" y="118.2">CLK_USB48</text>
<text x="258.5" y="118.4">C498</text>
<text x="263.4" y="118.4">10p_OP</text>
<text x="85.1" y="121.9">51</text>
<text x="85.9" y="120.3">6</text>
<text x="88.6" y="122.6">VSS_REF</text>
<text x="88.6" y="120.9">RESET#</text>
<text x="113.5" y="122.6">REFOUT</text>
<text x="121.5" y="121.9">52</text>
<text x="126.8" y="121.4">REF</text>
<text x="139.8" y="121.6">R501</text>
<text x="149.6" y="121.6">22</text>
<text x="166.2" y="122.4">CLK_ICH14</text>
<text x="175.3" y="122.4">18</text>
<text x="240.6" y="121.4">PCICLK_RAID</text>
<text x="240.6" y="124.7">PCICLK_LAN</text>
<text x="258.5" y="124.9">C136</text>
<text x="258.5" y="121.6">C506</text>
<text x="263.4" y="124.9">10p_OP</text>
<text x="263.4" y="121.6">10p_OP</text>
<text x="87.8" y="126.5">ICS 954127</text>
<text x="240.6" y="127.9">PCICLK_MINIPCI</text>
<text x="240.6" y="131.2">CLK_PCI_LPC</text>
<text x="258.5" y="131.4">C143</text>
<text x="258.5" y="128.1">C507</text>
<text x="263.4" y="131.4">10p_OP</text>
<text x="263.4" y="128.1">10p_OP</text>
<text x="240.6" y="134.4">CLK_PCI</text>
<text x="240.6" y="137.7">CLK_ICH14</text>
<text x="258.5" y="137.9">C138</text>
<text x="258.5" y="134.6">C512</text>
<text x="263.4" y="137.9">10p_OP</text>
<text x="263.4" y="134.6">10p_OP</text>
<text x="240.6" y="140.9">IO_CLK</text>
<text x="258.5" y="141.1">C135</text>
<text x="263.4" y="141.1">10p_OP</text>
<text x="240.6" y="144.2">PCICLK_1394_A</text>
<text x="258.5" y="144.4">C139</text>
<text x="263.4" y="144.4">10p_OP</text>
<text x="232.5" y="183.4">Title</text>
<text x="232.5" y="188.3">Size</text>
<text x="239" y="188.3">Document Number</text>
<text x="239" y="191.5">2963</text>
<text x="286.1" y="188.3">Rev</text>
<text x="287.8" y="189.9">B</text>
<text x="232.5" y="193.1">Date:</text>
<text x="239" y="193.1">Wednesday, February 16, 2005</text>
<text x="265" y="193.1">Sheet</text>
<text x="273.1" y="193.1">7</text>
<text x="278" y="193.1">of</text>
<text x="282.9" y="193.1">35</text>
</g>
<g font-size="1.2">
<text x="30.6" y="1.2">5</text>
<text x="88.5" y="1.2">4</text>
<text x="146.3" y="1.2">3</text>
<text x="204.2" y="1.2">2</text>
<text x="262.1" y="1.2">1</text>
<text x=".4" y="26.7">D</text>
<text x="291.4" y="26.7">D</text>
<text x=".4" y="74.6">C</text>
<text x="291.4" y="74.6">C</text>
<text x=".4" y="122.6">B</text>
<text x="291.4" y="122.6">B</text>
<text x=".4" y="170.5">A</text>
<text x="291.4" y="170.5">A</text>
<text x="30.6" y="194.7">5</text>
<text x="88.5" y="194.7">4</text>
<text x="146.3" y="194.7">3</text>
<text x="204.2" y="194.7">2</text>
<text x="262.1" y="194.7">1</text>
</g>
</svg>
